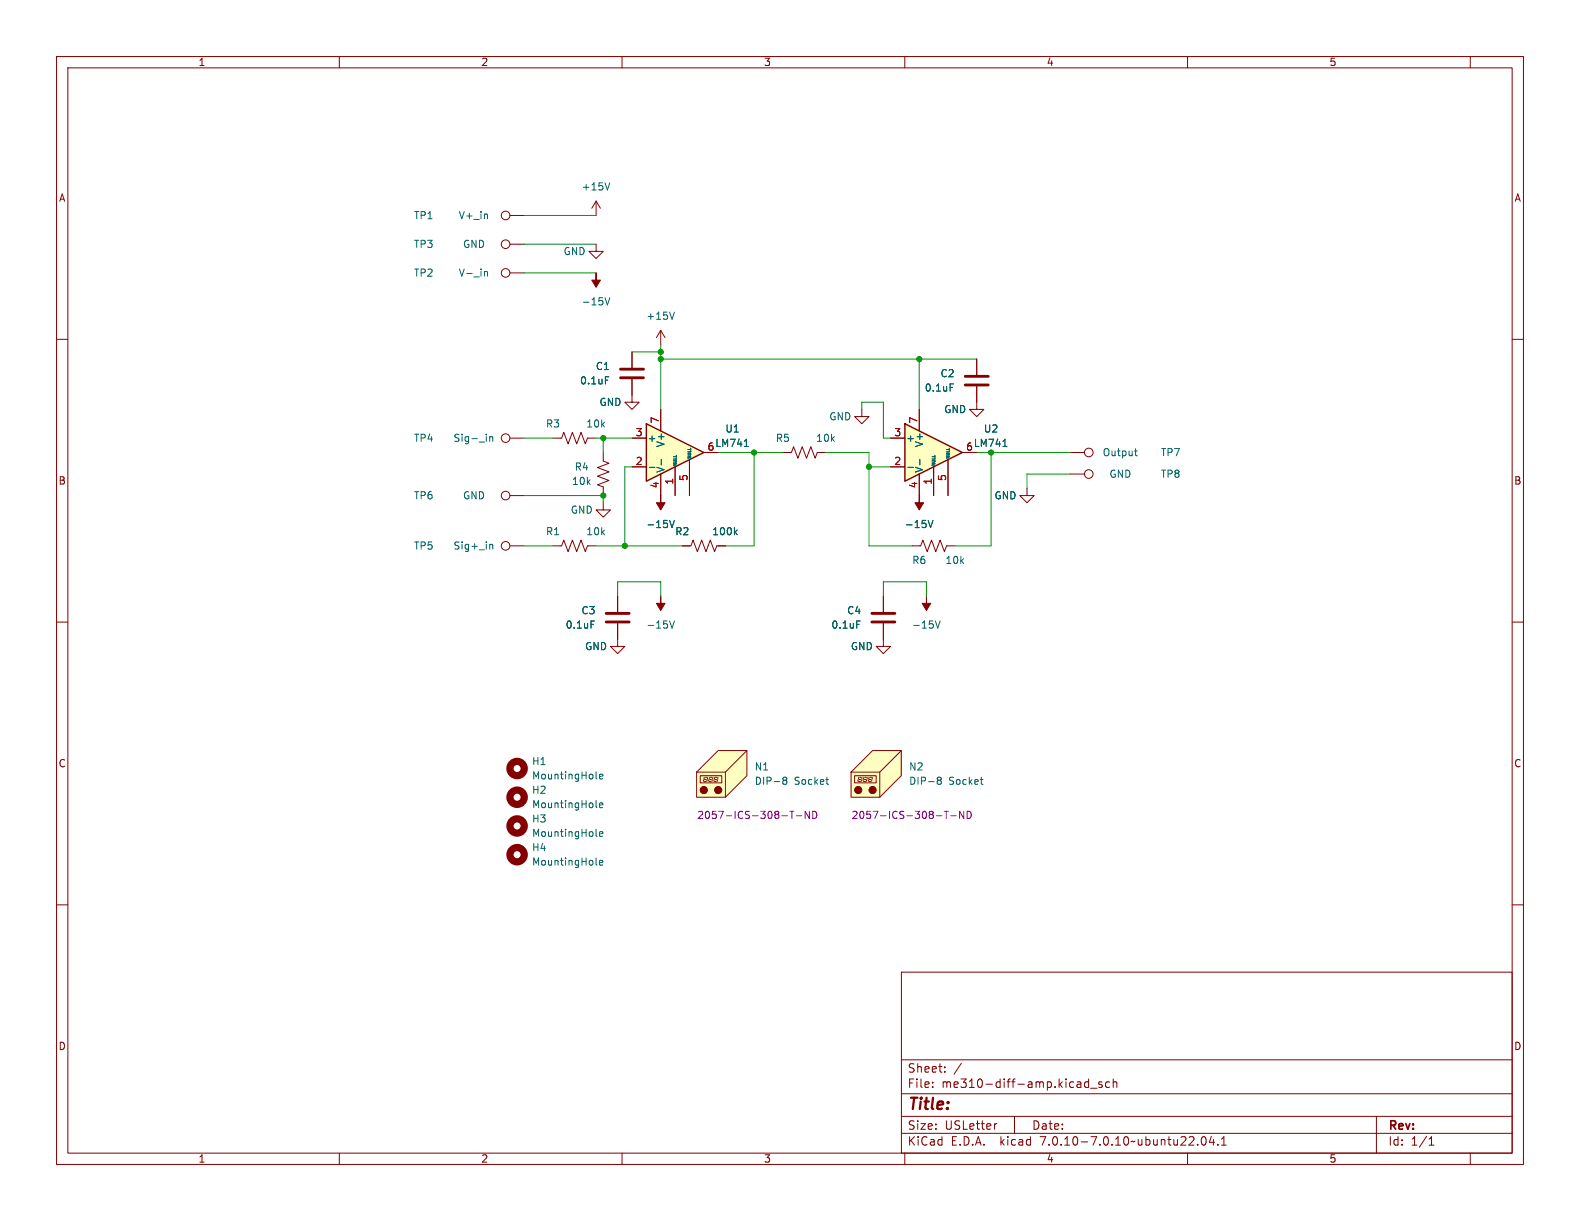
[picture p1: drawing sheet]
<svg xmlns="http://www.w3.org/2000/svg" width="279mm" height="216mm" viewBox="0 0 279 216" stroke-linecap="round" stroke-linejoin="round" font-family="sans-serif">
<g fill="none" stroke="#840000" stroke-width=".18">
<path d="M10 10h259.4v195.9h-259.4zM12 12h255.4v191.9h-255.4zM60 10v2M110 10v2M160 10v2M210 10v2M260 10v2M10 60h2M267.4 60h2M152.4 72.4v1.3h1.3l-1.3 1.2-1.3-1.2h1.3M106.7 88.9v1.3h1.2l-1.2 1.2-1.3-1.2h1.3M120.6 96.5h1.6l.4-1 .7 2 .8-2 .7 2 .8-2 .8 2 .3-1h1.6"/>
<path d="M138.4 80h1.6l.3-1 .8 2 .8-2 .7 2 .8-2 .7 2 .4-1h1.5M189.2 80h2.6M189.2 83.8h2.6M10 110h2M267.4 110h2M10 160h2M267.4 160h2M159.4 171.9h108v32h-108zM159.4 197.4h108M159.4 193.4h108M159.4 187.4h108M164.9 192.1v.2"/>
<path d="M164.9 191.4v.1M167.1 189.4v.2M167.1 188.7v.1M170 188l-1.3 1.9M176.3 198.7l-.3 .1M179.4 197.4v3M192.5 190.8v1.5M192.5 191.4l-.4-.1-.3 .3v.4l.1 .2h.6M192.9 192.4h1.1M194.9 191.4l-.4-.1-.2 .2 .1 .2 .5 .2v.3h-.6M196.2 191.4l-.4-.1-.3 .3v.4l.1 .2h.6M196.9 191.4l.2-.1 .3 .1 .1 .9"/>
<path d="M196.9 190.8v1.5M243.4 197.4v6.5M60 203.9v2M110 203.9v2M159.4 200.4h108M160 203.9v2M210 203.9v2M211.8 202.3v.2M212.6 201.1l.2-.1a.81 .81 0 0 1 .6 .6 .81 .81 0 0 1-.3 .8l-.2 .1a.81 .81 0 0 1-.3-1.4zM214.2 200.9l-.3 1.1h.9M214.6 201.5v1M215.4 202.3v.2"/>
<path d="M216 202.5h.9M216 201.4l.4-.4v1.5M252.7 202.5h.9M252.7 201.4l.4-.4v1.5M260 203.9v2"/>
<circle cx="192.5" cy="80" r=".76"/>
<circle cx="192.5" cy="83.8" r=".76"/>
</g>
<path d="M200.6 79.7h.5M200.8 79.3v1.1l.3 .2M118.4 92l.4 1.3 .5-1.3M130 94.1l.4 .5M130.4 93.7l-.5 .5" fill="none" stroke="#006464" stroke-width=".18"/>
<path d="M116.8 87.6v1.3h.8l-.8 1.3-.7-1.3h.7z" fill="#840000" stroke="#840000" stroke-width=".18"/>
<path d="M160 74.9l10.2 5.1-10.2 5.1z" fill="#ffffc2"/>
<path d="M160 74.9l10.2 5.1-10.2 5.1z" fill="none" stroke="#840000" stroke-width=".25"/>
<path d="M157.5 77.5h2.5M162.6 72.4v3.8M172.7 68.3v4.1h1.3l-1.3 1.3-1.3-1.3h1.3M172.7 63.5v2.8M157.5 82.6h2.5M161.3 96.5h1.5l.4-1 .8 2 .7-2 .8 2 .7-2 .8 2 .4-1h1.5M162.6 83.8v3.8M165.1 82.6v5M167.6 81.3v6.3M170.2 80h2.5" fill="none" stroke="#840000" stroke-width=".18"/>
<path d="M168 67.9h.6M177.3 78.9h.8M160.5 82.6h1M162.7 81.2v1M164.1 92l.5 1.3 .4-1.3" fill="none" stroke="#006464" stroke-width=".18"/>
<path d="M170.7 68.1h4.1M170.7 66.5h4.1" fill="none" stroke="#840000" stroke-width=".51"/>
<path d="M162.6 87.6v1.3h.7l-.7 1.3-.8-1.3h.8z" fill="#840000" stroke="#840000" stroke-width=".18"/>
<path d="M114.3 74.9l10.2 5.1-10.2 5.1z" fill="#ffffc2"/>
<path d="M114.3 74.9l10.2 5.1-10.2 5.1z" fill="none" stroke="#840000" stroke-width=".25"/>
<path d="M111.8 77.5h2.5M116.8 72.4v3.8M111.8 82.6h2.5M116.8 83.8v3.8M119.4 82.6v5M121.9 81.3v6.3M124.5 80h2.5M181.6 86.4v1.2h1.3l-1.3 1.3-1.3-1.3h1.3" fill="none" stroke="#840000" stroke-width=".18"/>
<path d="M131.6 78.9h.8M114.8 82.6h1M116.9 81.2v1M165.4 109.8l.4 1.3 .4-1.3" fill="none" stroke="#006464" stroke-width=".18"/>
<path d="M163.8 105.4v1.3h.8l-.8 1.3-.7-1.3h.7z" fill="#840000" stroke="#840000" stroke-width=".18"/>
<path d="M154.3 132.7h5.1v4.5l-3.8 3.8h-5.1v-4.5z" fill="#ffffc2"/>
<g fill="none" stroke="#840000" stroke-width=".18">
<path d="M156.2 110.2v4.1h1.3l-1.3 1.3-1.3-1.3h1.3M156.2 105.4v2.8M151.1 137.2h3.8v1.2h-3.8zM151.7 137.9v.2M151.8 138.2h.3M151.8 137.5v.2M151.9 137.8h.3M152 137.4h.3M152.3 137.9v.3M152.5 137.5l-.1 .2M152.7 137.9l-.1 .2M152.7 138.2h.4"/>
<path d="M152.8 137.5l-.1 .2M152.8 137.8h.3M152.9 137.4h.3M153.3 137.9l-.1 .3M153.4 137.5l-.1 .2M153.6 137.9l-.1 .2M153.6 138.2h.4M153.7 137.5l-.1 .2M153.7 137.8h.3M153.8 137.4h.3M154.2 137.9l-.1 .3M154.3 137.5l-.1 .2"/>
<path d="M154.3 132.7h5.1v4.5l-3.8 3.8h-5.1v-4.5zM155.6 136.5v4.5M159.4 132.7l-3.8 3.8h-5.1"/>
</g>
<g fill="#840000" stroke="#840000" stroke-width=".18">
<circle cx="151.8" cy="139.7" r=".63"/>
<circle cx="154.3" cy="139.7" r=".63"/>
</g>
<path d="M151.5 109.8h.6M165.7 137.7l.3 .3M165.7 137.7l.3-.3 .3 .1 .2 .2-.3 .3M166 138h.2M166 138l-.3 .2M166.2 138l.3 .2-.1 .4-.4 .1-.3-.2M173.3 137.8h.5M173.7 138.7h.1" fill="none" stroke="#006464" stroke-width=".18"/>
<path d="M167 143.5h.7M167.3 143.5v1.2M168.1 144.2h1M170.4 143.5v1.2l-.7-1.2v1.2M171 143.5a.64 .64 0 0 1 .8 .6 .64 .64 0 0 1-.8 .6z" fill="none" stroke="#840084" stroke-width=".18"/>
<path d="M154.2 110h4M154.2 108.5h4" fill="none" stroke="#840000" stroke-width=".51"/>
<path d="M123.2 136.5l3.8-3.8h5.1v4.5l-3.8 3.8h-5.1z" fill="#ffffc2"/>
<g fill="none" stroke="#840000" stroke-width=".18">
<path d="M90.2 38.1h2.5M105.4 35.6l-.8 1.2M105.4 35.6v2.5M105.4 35.6l.8 1.2M90.2 48.3h2.5M90.2 43.2h2.5M105.4 43.2v1.3h1.3l-1.3 1.2-1.3-1.2h1.3M116.8 58.4l-.7 1.3M116.8 58.4v2.6M116.8 58.4l.8 1.3M90.2 77.5h2.5M97.8 77.5h1.5l.4-1 .8 2 .7-2 .8 2 .7-2 .8 2 .4-1h1.5"/>
<path d="M111.8 67.1v4h1.2l-1.2 1.3-1.3-1.3h1.3M111.8 77.5h2.5M111.8 62.2v2.8M116.8 72.4v3.8M157.5 77.5h2.5M162.6 72.4v3.8M172.7 63.5v2.8M172.7 68.3v2.8M90.2 96.5h2.5M90.2 87.6h2.5M97.8 96.5h1.5l.4-1 .8 2 .7-2 .8 2 .7-2 .8 2 .4-1h1.5M106.7 80v1.5l1 .4-2 .8 2 .7-2 .8 2 .8-2 .7 1 .4v1.5"/>
<path d="M111.8 82.6h2.5M116.8 83.8v3.8M119.4 82.6v5M120.6 96.5h1.3M121.9 81.3v6.3M124.5 80h2.5M127 96.5h1.3M157.5 82.6h2.5M162.6 83.8v3.8M165.1 82.6v5M167.6 81.3v6.3M170.2 80h2.5"/>
<path d="M109.2 110.2v4.1h1.3l-1.3 1.3-1.3-1.3h1.3M109.2 105.4v2.8M156.2 105.4v2.8M156.2 110.2v2.8M123.2 136.5l3.8-3.8h5.1v4.5l-3.8 3.8h-5.1zM123.8 137.2h3.8v1.2h-3.8zM124.4 137.9v.2M124.5 138.2h.3M124.5 137.5v.2M124.6 137.8h.3M124.7 137.4h.3M125 137.9v.3"/>
<path d="M125.1 137.5v.2M125.3 137.9v.2M125.4 138.2h.4M125.5 137.5l-.1 .2M125.5 137.8h.3M125.6 137.4h.3M126 137.9l-.1 .3M126.1 137.5l-.1 .2M126.3 137.9l-.1 .2M126.3 138.2h.4M126.4 137.5l-.1 .2M126.4 137.8h.3"/>
<path d="M126.5 137.4h.3M126.9 137.9l-.1 .3M127 137.5l-.1 .2M128.3 136.5v4.5M132.1 132.7l-3.8 3.8h-5.1"/>
<circle cx="89.4" cy="38.1" r=".76"/>
<circle cx="89.4" cy="48.3" r=".76"/>
<circle cx="89.4" cy="43.2" r=".76"/>
<circle cx="89.4" cy="77.5" r=".76"/>
<circle cx="89.4" cy="87.6" r=".76"/>
<circle cx="89.4" cy="96.5" r=".76"/>
</g>
<g fill="#840000" stroke="#840000" stroke-width=".18">
<path d="M116.8 105.4v1.3h.8l-.8 1.3-.7-1.3h.7z"/>
<path d="M105.4 48.3v1.2h.8l-.8 1.3-.8-1.3h.8z"/>
<circle cx="124.5" cy="139.7" r=".63"/>
<circle cx="127" cy="139.7" r=".63"/>
</g>
<g fill="none" stroke="#006464" stroke-width=".18">
<path d="M86 37.8l.2 .2v.7M107.8 32.3l-.4 1.3M85.7 48v.8M85.7 48.1l.1-.1 .3 .1 .1 .7M107 52.6l.4 1.3 .4-1.3M119.3 55.2l-.5 1.3M86.6 77.2v.8M86.6 77.3l.2-.1 .3 .1v.7M107.1 66.6h.6M131.6 78.9h.8M168 67.9h.6M177.3 78.9h.8"/>
<path d="M86.6 96.3v.8M86.6 96.4l.2-.1h.3v.8M114.8 82.6h1M116.9 81.2v1M118.4 92l.4 1.3 .5-1.3M130 94.1l.4 .5M130.4 93.7l-.5 .5M160.5 82.6h1M162.7 81.2v1M164.1 92l.5 1.3 .4-1.3M104.5 109.8h.6M118.4 109.8l.4 1.3 .5-1.3"/>
<path d="M151.5 109.8h.6M105.4 137.6l.2 .1M106 137.3l.6-.1-.1-.2-.3-.1-.2 .2 .1 .6h.4M138.4 137.7l.3 .3M138.4 137.7l.3-.3 .3 .1 .1 .2-.2 .3M138.7 138h.2M138.7 138l-.3 .2M138.9 138l.2 .2v.4l-.4 .1-.3-.2M146 137.8h.5M146.4 138.7h.1M105.4 142.6l.2 .2M105.4 147.7l.2 .2"/>
<path d="M105.4 152.8l.2 .2M106 142.4l.6-.1-.1-.3h-.3l-.2 .2 .1 .6h.4M106 147.5l.6-.1-.1-.3h-.3l-.2 .1 .1 .6h.4M106 152.6l.6-.2-.1-.2-.3-.1-.2 .2 .1 .6h.4"/>
</g>
<path d="M139.7 143.5h.7M140 143.5v1.2M140.8 144.2h1M143.1 143.5v1.2l-.7-1.2v1.2M143.7 143.5a.64 .64 0 0 1 .8 .6 .64 .64 0 0 1-.8 .6z" fill="none" stroke="#840084" stroke-width=".18"/>
<g fill="none" stroke="#840000" stroke-width="1.3">
<circle cx="91.4" cy="135.9" r="1.27"/>
<circle cx="91.4" cy="151.1" r="1.27"/>
<circle cx="91.4" cy="146" r="1.27"/>
<circle cx="91.4" cy="141" r="1.27"/>
</g>
<path d="M109.7 66.8h4.1M109.7 65.3h4.1M107.2 110h4.1M107.2 108.5h4.1" fill="none" stroke="#840000" stroke-width=".51"/>
<g fill="none" stroke="#009600" stroke-width=".18">
<path d="M92.7 38.1h12.7M92.7 43.2h12.7M92.7 48.3h12.7M92.7 77.5h5.1M105.4 77.5h6.4M106.7 77.5v2.5M111.8 62.2h5M116.8 61v11.4M116.8 63.5h55.9M152.4 72.4v-1.3h3.8v6.4h1.3M162.6 63.5v8.9M92.7 96.5h5.1"/>
<path d="M92.7 87.6h14v1.3M105.4 96.5h15.2M111.8 82.6h-1.3v13.9M127 80h11.4M133.3 80v16.5h-5M146 80h7.7v16.5h7.6M153.7 82.6h3.8M172.7 80h16.5M175.3 80v16.5h-6.4M189.2 83.8h-7.6v2.6M109.2 105.4v-2.5h7.6v2.5M156.2 105.4v-2.5h7.6v2.5"/>
</g>
<g fill="#009600" stroke="#009600" stroke-width=".18">
<circle cx="116.8" cy="62.2" r=".46"/>
<circle cx="116.8" cy="63.5" r=".46"/>
<circle cx="106.7" cy="77.5" r=".46"/>
<circle cx="162.6" cy="63.5" r=".46"/>
<circle cx="175.3" cy="80" r=".46"/>
<circle cx="153.7" cy="82.6" r=".46"/>
<circle cx="133.3" cy="80" r=".46"/>
<circle cx="106.7" cy="87.6" r=".46"/>
<circle cx="110.5" cy="96.5" r=".46"/>
</g>
<text font-size="2.8" fill="#840000" x="160.4" y="196.8">Title:</text>
<g font-size="2.1" fill="#840000">
<text x="160.4" y="189.9">Sheet:</text>
<text x="160.4" y="192.6">File:</text>
<text x="166.5" y="192.6">me310-diff-amp.kicad_sch</text>
<text x="160.4" y="202.8">KiCad</text>
<text x="160.4" y="200">Size:</text>
<text x="167.1" y="200">USLetter</text>
<text x="168.1" y="202.8">E.D.A.</text>
<text x="177" y="202.8">kicad</text>
<text x="182.4" y="200">Date:</text>
<text x="184.2" y="202.8">7.0.10-7.0.10~ubuntu22.04.1</text>
<text x="245.4" y="200.2">Rev:</text>
<text x="245.4" y="202.8">Id:</text>
<text x="249.5" y="202.8">1/1</text>
</g>
<g font-size="1.8" fill="#840000">
<text x="35" y="11.9">1</text>
<text x="85" y="11.9">2</text>
<text x="135" y="11.9">3</text>
<text x="185" y="11.9">4</text>
<text x="235" y="11.9">5</text>
<text x="10.3" y="35.9">A</text>
<text x="267.7" y="35.9">A</text>
<text x="10.3" y="85.9">B</text>
<text x="267.7" y="85.9">B</text>
<text x="10.3" y="135.9">C</text>
<text x="267.7" y="135.9">C</text>
<text x="10.3" y="185.9">D</text>
<text x="267.7" y="185.9">D</text>
<text x="35" y="205.8">1</text>
<text x="85" y="205.8">2</text>
<text x="135" y="205.8">3</text>
<text x="185" y="205.8">4</text>
<text x="235" y="205.8">5</text>
</g>
<g font-size="1.8" fill="#006464">
<text x="102.8" y="33.9">+15V</text>
<text x="73.1" y="39">TP1</text>
<text x="81" y="39">V+_in</text>
<text x="73.1" y="44">TP3</text>
<text x="81.8" y="44">GND</text>
<text x="99.6" y="45.3">GND</text>
<text x="73.1" y="49.1">TP2</text>
<text x="81" y="49.1">V-_in</text>
<text x="102.8" y="54.2">-15V</text>
<text x="114.2" y="56.7">+15V</text>
<text x="105.3" y="65.6">C1</text>
<text x="102.5" y="68.2">0.1uF</text>
<text x="105.9" y="72">GND</text>
<text x="163.4" y="69.4">0.1uF</text>
<text x="166.2" y="66.9">C2</text>
<text x="96.4" y="75.8">R3</text>
<text x="103.6" y="75.8">10k</text>
<text x="128.2" y="76.7">U1</text>
<text x="146.6" y="74.5">GND</text>
<text x="166.9" y="73.3">GND</text>
<text x="173.9" y="76.7">U2</text>
<text x="73.1" y="78.3">TP4</text>
<text x="80.1" y="78.3">Sig-_in</text>
<text x="101.5" y="83.4">R4</text>
<text x="114.4" y="78.3">+</text>
<text x="117.7" y="83.7" transform="rotate(-90 117.7 83.7)">V-</text>
<text x="117.7" y="79.2" transform="rotate(-90 117.7 79.2)">V+</text>
<text x="126.4" y="79.2">LM741</text>
<text x="137.1" y="78.3">R5</text>
<text x="144.2" y="78.3">10k</text>
<text x="160.1" y="78.3">+</text>
<text x="163.4" y="83.7" transform="rotate(-90 163.4 83.7)">V-</text>
<text x="163.4" y="79.2" transform="rotate(-90 163.4 79.2)">V+</text>
<text x="172.1" y="79.2">LM741</text>
<text x="194.9" y="80.9">Output</text>
<text x="205.2" y="80.9">TP7</text>
<text x="73.1" y="88.5">TP6</text>
<text x="81.8" y="88.5">GND</text>
<text x="101" y="86">10k</text>
<text x="175.8" y="88.5">GND</text>
<text x="196.1" y="84.7">GND</text>
<text x="205.2" y="84.7">TP8</text>
<text x="96.4" y="94.8">R1</text>
<text x="100.8" y="91">GND</text>
<text x="103.6" y="94.8">10k</text>
<text x="114.2" y="93.6">-15V</text>
<text x="119.3" y="94.8">R2</text>
<text x="125.8" y="94.8">100k</text>
<text x="159.9" y="93.6">-15V</text>
<text x="73.1" y="97.4">TP5</text>
<text x="80.1" y="97.4">Sig+_in</text>
<text x="161.2" y="99.9">R6</text>
<text x="167.1" y="99.9">10k</text>
<text x="99.9" y="111.4">0.1uF</text>
<text x="102.7" y="108.8">C3</text>
<text x="114.2" y="111.4">-15V</text>
<text x="146.9" y="111.4">0.1uF</text>
<text x="149.7" y="108.8">C4</text>
<text x="161.2" y="111.4">-15V</text>
<text x="103.4" y="115.2">GND</text>
<text x="150.4" y="115.2">GND</text>
<text x="94" y="135.5">H1</text>
<text x="133.4" y="136.4">N1</text>
<text x="160.7" y="136.4">N2</text>
<text x="94" y="140.6">H2</text>
<text x="94" y="143.1">MountingHole</text>
<text x="94" y="138">MountingHole</text>
<text x="133.4" y="139">DIP-8</text>
<text x="140.5" y="139">Socket</text>
<text x="160.7" y="139">DIP-8</text>
<text x="167.8" y="139">Socket</text>
<text x="94" y="145.6">H3</text>
<text x="94" y="148.2">MountingHole</text>
<text x="94" y="150.7">H4</text>
<text x="94" y="153.3">MountingHole</text>
</g>
<g font-size="1.8" fill="#a90000">
<text x="112.3" y="77.2">3</text>
<text x="116.6" y="75" transform="rotate(-90 116.6 75)">7</text>
<text x="158" y="77.2">3</text>
<text x="162.3" y="75" transform="rotate(-90 162.3 75)">7</text>
<text x="112.3" y="82.3">2</text>
<text x="125" y="79.8">6</text>
<text x="158" y="82.3">2</text>
<text x="170.7" y="79.8">6</text>
<text x="116.6" y="86.4" transform="rotate(-90 116.6 86.4)">4</text>
<text x="119.1" y="85.8" transform="rotate(-90 119.1 85.8)">1</text>
<text x="121.7" y="85.2" transform="rotate(-90 121.7 85.2)">5</text>
<text x="162.3" y="86.4" transform="rotate(-90 162.3 86.4)">4</text>
<text x="164.8" y="85.8" transform="rotate(-90 164.8 85.8)">1</text>
<text x="167.4" y="85.2" transform="rotate(-90 167.4 85.2)">5</text>
</g>
<g font-size="1.8" fill="#840084">
<text x="123.2" y="145">2057-ICS-308-T-ND</text>
<text x="150.5" y="145">2057-ICS-308-T-ND</text>
</g>
<g font-size=".7" fill="#006464">
<text x="119.8" y="82.4" transform="rotate(-90 119.8 82.4)">NULL</text>
<text x="122.3" y="81.2" transform="rotate(-90 122.3 81.2)">NULL</text>
<text x="165.5" y="82.4" transform="rotate(-90 165.5 82.4)">NULL</text>
<text x="168" y="81.2" transform="rotate(-90 168 81.2)">NULL</text>
</g>
</svg>
